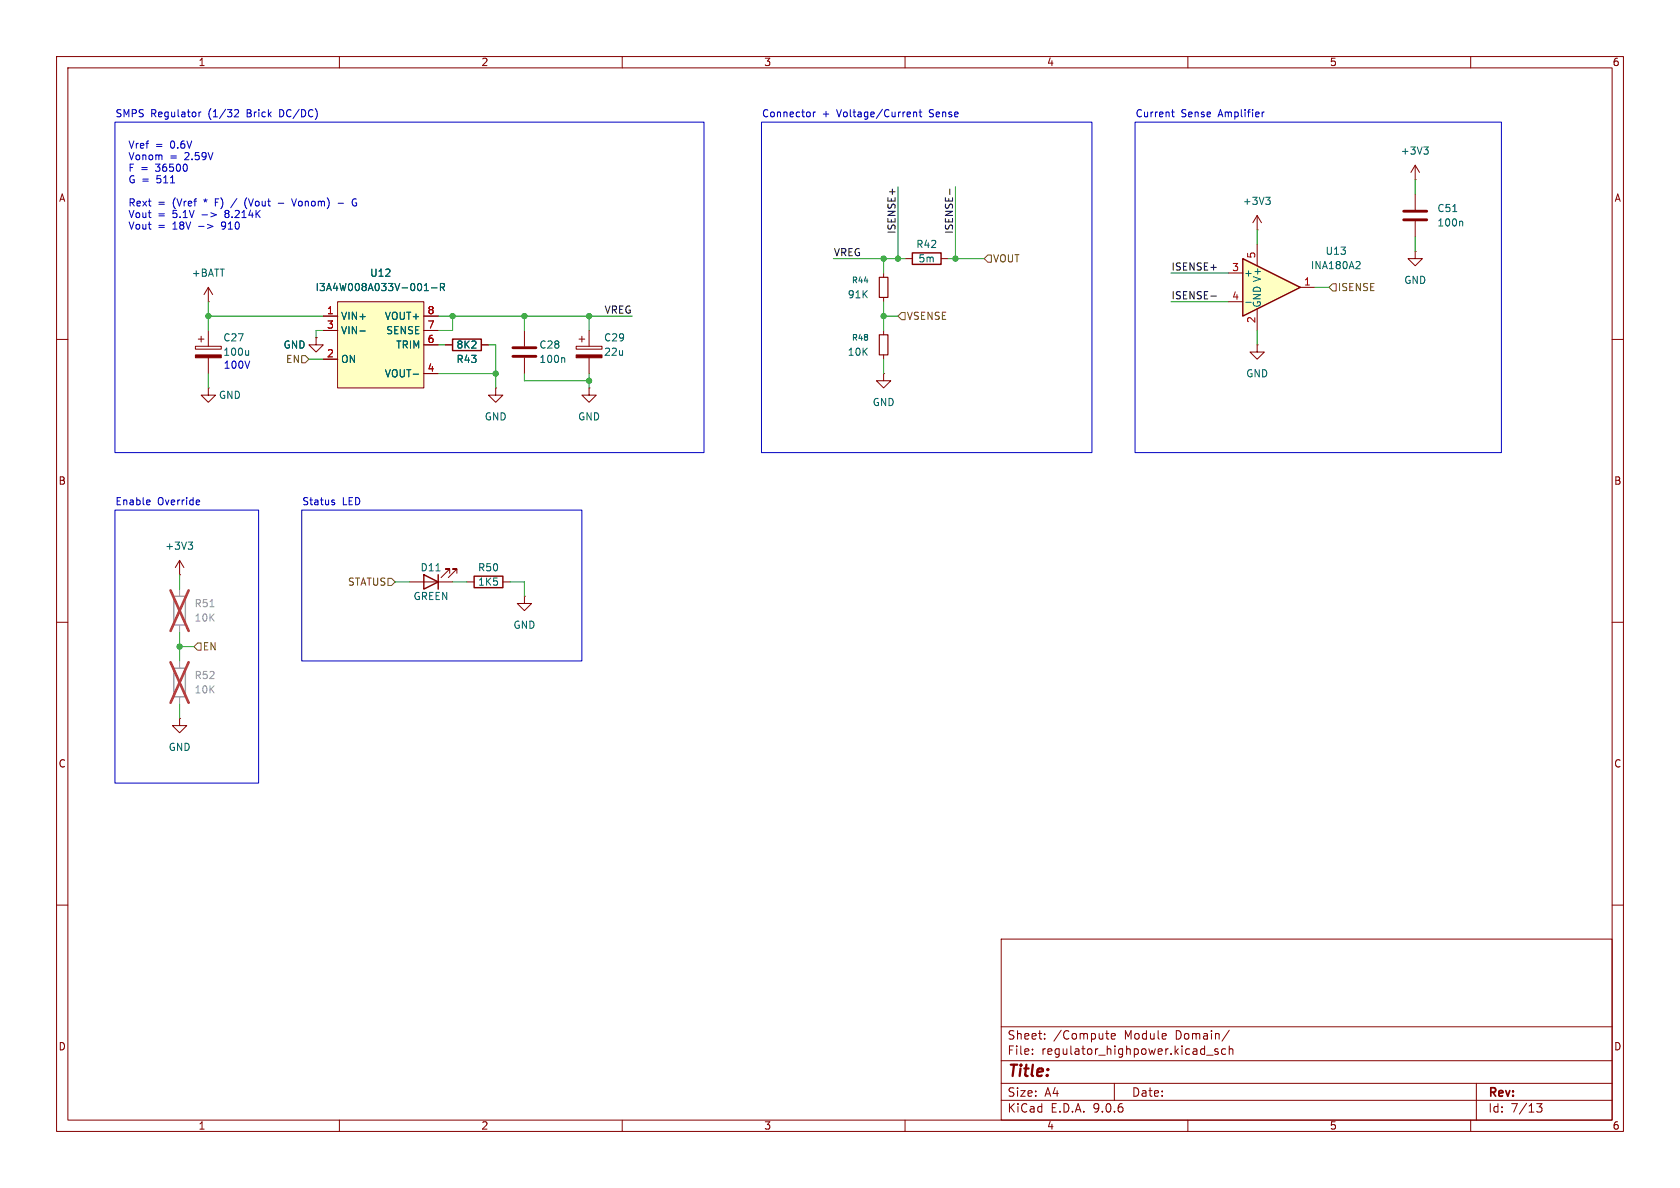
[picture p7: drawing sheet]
<svg xmlns="http://www.w3.org/2000/svg" width="297mm" height="210mm" viewBox="0 0 297 210" stroke-linecap="round" stroke-linejoin="round" font-family="sans-serif">
<g fill="none" stroke="#840000" stroke-width=".18">
<path d="M10 10h277v190h-277zM12 12h273v186h-273zM60 10v2M110 10v2M160 10v2M210 10v2M260 10v2M250.2 31.8h.1M250.2 29.2l-.8 1.3M250.2 29.2l.8 1.3M250.2 29.2v2.6M35.1 59.9h1"/>
<path d="M35.6 59.4v1.1M36.8 53.3h.1M36.8 50.8v2.5M36.8 58.4v2.8M36.8 50.8l-.7 1.3M36.8 50.8l.8 1.3M55.9 59.7v1.3h1.2l-1.2 1.2-1.3-1.2h1.3M55.9 59.7h.1M92.7 58.4v2.8M102.4 59.9h1M102.9 59.4v1.1M104.1 58.4v2.8"/>
<path d="M156.2 48.3v.7M156.2 52.6v.7M156.2 58.4v.8M160 45.7h1.3M166.4 45.7h1.2M10 60h2M34.5 61.2h4.6v.5h-4.6zM36.8 68.6v1.3h1.3l-1.3 1.2-1.2-1.2h1.2M36.8 68.6h.1M36.8 63.2v2.8M78.7 61h1.3M85.1 61h1.3"/>
<path d="M87.6 68.6v1.3h1.3l-1.3 1.2-1.2-1.2h1.2M87.6 68.6h.1M92.7 63.2v2.8M101.9 61.2h4.5v.5h-4.5zM104.1 68.6v1.3h1.3l-1.3 1.2-1.2-1.2h1.2M104.1 68.6h.1M104.1 63.2v2.8M156.2 66v1.3h1.3l-1.3 1.3-1.3-1.3h1.3M156.2 66h.1M156.2 62.7v.8M285 60h2M31.7 99.1l-.7 1.2"/>
<path d="M31.7 99.1l.8 1.2M31.7 99.1v2.5M10 110h2M31.7 101.6h.1M82.5 102.9h1.3M88.9 102.9h1.3M285 110h2M31.7 127v1.3h1.3l-1.3 1.2-1.2-1.2h1.2M31.7 127h.1M10 160h2M177 166h108v32h-108zM285 160h2"/>
<path d="M60 198v2M110 198v2M160 198v2M177 194.5h108M177 191.5h108M177 187.5h108M177 181.5h108M182.5 186.3v.1M182.5 185.5v.1M184.7 183.6v.1M184.7 182.8v.1M195.5 182.7h.5"/>
<path d="M195.9 183.7h.1M196.5 183.2l.7-.1-.1-.3-.4-.1-.2 .2v.7h.6M197 191.5v3M210 198v2M213.3 186.5h1.2M215.3 185.5l-.3-.1-.3 .2 .1 .2 .5 .2v.3h-.6M216.7 185.5l-.5-.1-.2 .3v.4l.1 .2h.6M217.3 182.1l-1.3 2M217.3 185.5l.2-.1 .4 .1 .1 .9M217.3 184.9v1.5M260 198v2M261 191.5v6.5"/>
<path d="M271.7 195.1h.9l-.5 .6 .4 .1v.7l-.2 .1-.6-.1"/>
</g>
<path d="M251.7 26h.8l-.4 .5M252.2 26.5l.3 .2v.3l-.3 .2M44 62v.8M44 62.7l-.2 .1M99.7 63.2l.1 .2v.7M33.3 95.8h.7l-.4 .5M33.8 96.3l.2 .3v.3l-.2 .2" fill="none" stroke="#006464" stroke-width=".18"/>
<g fill="#840000" stroke="#840000" stroke-width=".18">
<path d="M34.5 62.7h4.6v.5h-4.6z"/>
<path d="M101.9 62.7h4.5v.5h-4.5z"/>
</g>
<path d="M80 59.9h5.1v2.1h-5.1zM161.3 44.7h5.1v2h-5.1zM83.8 101.9h5.1v2h-5.1z" fill="none" stroke="#840000" stroke-width=".25"/>
<path d="M30.7 118.1h2.1v5.1h-2.1zM30.7 105.4h2.1v5.1h-2.1z" fill="none" stroke="#a1a1a1" stroke-width=".25"/>
<path d="M31.7 104.1v1.3M31.7 110.5v1.3M31.7 116.8v1.3M31.7 123.2v1.3" fill="none" stroke="#a1a1a1" stroke-width=".18"/>
<path d="M30.1 117.1l3.3 7.1M30.1 104.4l3.3 7.1M33.4 117.1l-3.3 7.1M33.4 104.4l-3.3 7.1" fill="none" stroke="#e12e31" stroke-width=".46"/>
<path d="M37.1 107.3h.7" fill="none" stroke="#989898" stroke-width=".18"/>
<path d="M90.7 61.5h4M90.7 63h4" fill="none" stroke="#840000" stroke-width=".51"/>
<path d="M155.4 59.2h1.6v3.5h-1.6zM155.4 49h1.6v3.6h-1.6z" fill="none" stroke="#840000" stroke-width=".2"/>
<path d="M59.7 53.3h15.2v15.3h-15.2z" fill="#ffffc2"/>
<path d="M57.1 55.9h2.6M57.1 58.4h2.6M59.7 53.3h15.2v15.3h-15.2zM74.9 55.9h2.6M74.9 58.4h2.6M57.1 63.5h2.6M74.9 61h2.6M74.9 66h2.6" fill="none" stroke="#840000" stroke-width=".18"/>
<path d="M63.6 58.5h1M75 51.4h.7M75.1 50.4l.3-.3v1.3M76.3 50.9h1M77.9 50.8l.6-.1 .1-.2-.1-.3-.6-.1v1.3M78.2 50.8l.4 .6M73.1 66.1h.9" fill="none" stroke="#006464" stroke-width=".18"/>
<path d="M219.7 45.7l10.2 5.1-10.2 5.1z" fill="#ffffc2"/>
<path d="M219.7 45.7l10.2 5.1-10.2 5.1zM74.9 101.6l2.6 1.3-2.6 1.2zM77.5 101.6v2.5" fill="none" stroke="#840000" stroke-width=".25"/>
<g fill="none" stroke="#840000" stroke-width=".18">
<path d="M222.2 38.1v2.5M222.2 38.1l-.7 1.3M222.2 38.1l.8 1.3M250.2 34.3v2.8M250.2 39.1v2.8M55.9 59.7h.1M57.1 55.9h2.6M57.1 58.4h2.6M74.9 55.9h2.6M74.9 58.4h2.6M217.2 48.3h2.5M217.2 53.3h2.5"/>
<path d="M222.2 40.6h.1M222.2 43.2v3.8M222.2 54.6v3.8M229.9 50.8h2.5M250.2 44.5v1.2h1.3l-1.3 1.3-1.3-1.3h1.3M250.2 44.5h.1M57.1 63.5h2.6M74.9 61h2.6M74.9 66h2.6M78.7 61h1.3M85.1 61h1.3M222.2 61v1.2h1.3l-1.3 1.3-1.2-1.3h1.2"/>
<path d="M222.2 61h.1M72.4 102.9h7.6M79.5 101.3v-.7h-.8h.8l-1.5 1.5M80.8 101.3v-.7h-.8h.8l-1.6 1.5M92.7 105.4v1.3h1.3l-1.3 1.3-1.3-1.3h1.3M92.7 105.4h.1"/>
</g>
<g fill="none" stroke="#006464" stroke-width=".18">
<path d="M223.8 34.9h.7l-.4 .5M224.3 35.4l.2 .2v.3l-.2 .2M256.8 37.4h.8M258.4 39.1l.2 .2v.6M63.6 58.5h1M75 51.4h.7M75.1 50.4l.3-.3v1.3M76.3 50.9h1M77.9 50.8l.6-.1 .1-.2-.1-.3-.6-.1v1.3M78.2 50.8l.4 .6M220.2 53.4h1M240.2 46.2l.3 .3-.1 .3-.7 .7h.8"/>
<path d="M73.1 66.1h.9M77.1 100.9h.7"/>
</g>
<path d="M248.2 37.3h4M248.2 38.9h4" fill="none" stroke="#840000" stroke-width=".51"/>
<path d="M159.4 55.2h.6v1.3h-.6l-.7-.6zM174.6 45.1h.7v1.3h-.7l-.6-.7zM235.6 50.2h.6v1.2h-.6l-.7-.6zM53.3 62.9h.7l.6 .6-.6 .6h-.7zM34.9 113.7h.7v1.2h-.7l-.6-.6zM68.6 102.2h.6l.6 .7-.6 .6h-.6z" fill="none" stroke="#725600" stroke-width=".18"/>
<path d="M167.9 33.4v1M214.1 52.3h.9" fill="none" stroke="#0f0f0f" stroke-width=".18"/>
<g fill="none" stroke="#009600" stroke-width=".18">
<path d="M158.7 33v12.7M168.9 33v12.7M250.2 31.8v2.5M36.8 55.9h20.3M36.8 53.3v5.1M57.1 58.4h-1.2v1.3M77.5 55.9h34.3M80 55.9v2.5h-2.5M92.7 55.9v2.5M104.1 55.9v2.5M147.3 45.7h12.7M156.2 55.9h2.5"/>
<path d="M156.2 45.7v2.6M156.2 53.3v5.1M167.6 45.7h6.4M207 53.3h10.2M207 48.3h10.2M222.2 40.6v2.6M222.2 58.4v2.6M232.4 50.8h2.5M250.2 41.9v2.6M36.8 66v2.6M54.6 63.5h2.5M77.5 66h10.1"/>
<path d="M77.5 61h1.2M86.4 61h1.2v7.6M92.7 66v1.3h11.4M104.1 66v2.6M156.2 63.5v2.5M31.7 101.6v2.5M31.7 111.8v5M31.7 114.3h2.6M69.8 102.9h2.6M80 102.9h2.5M90.2 102.9h2.5v2.5M31.7 124.5v2.5"/>
</g>
<g fill="none" stroke="#0000c2" stroke-width=".18">
<path d="M35.2 19.8v.8M35.5 19.8l-.3 .2M41.5 19.5l.4-.1 .3 .3-.8 .9h.8M143.8 19.8v.8M144.2 19.8l-.4 .2M161.5 19.9l.2-.1 .3 .1 .1 .7M161.5 19.8v.8M162.5 19.8h.5M162.7 19.4v1.1l.3 .1M207.1 19.8h.5M207.3 19.4v1.1l.3 .1M223.1 19.8v.8"/>
<path d="M223.5 19.8l-.4 .2M20.3 21.6h104.2v58.4h-104.2zM33 29.3v.7M35.7 38h1M36.7 39.7l.9 .3-.9 .4M37.3 37.6l.9 .4-.9 .3M41.9 35.1l-1.1 1.6M43.6 35a1.46 1.46 0 0 0 0 1.9M49.2 35.9h1M51.6 35.1l.4 1.3 .4-1.3M59.8 35.9h.9M63 35.2a.59 .59 0 0 0-.7 .6 .59 .59 0 0 0 .7 .6v-.5h-.2"/>
<path d="M134.6 21.6h58.4v58.4h-58.4zM200.7 21.6h64.7v58.4h-64.7zM35.1 40h1M20.3 90.2h25.4v48.2h-25.4zM26.3 88.4l.2 .3-.6 .1M26.5 89.2h-.2M35.1 88.4l.2 .3-.6 .1M35.2 89.2h-.1M53.3 90.2h49.6v26.6h-49.6zM58.8 88.8l.3 .1 .1 .1-.2 .2h-.2M58.8 88.4h.3"/>
</g>
<g fill="#009600" stroke="#009600" stroke-width=".18">
<circle cx="36.8" cy="55.9" r=".46"/>
<circle cx="31.7" cy="114.3" r=".46"/>
<circle cx="80" cy="55.9" r=".46"/>
<circle cx="92.7" cy="55.9" r=".46"/>
<circle cx="87.6" cy="66" r=".46"/>
<circle cx="104.1" cy="67.3" r=".46"/>
<circle cx="104.1" cy="55.9" r=".46"/>
<circle cx="156.2" cy="55.9" r=".46"/>
<circle cx="158.7" cy="45.7" r=".46"/>
<circle cx="156.2" cy="45.7" r=".46"/>
<circle cx="168.9" cy="45.7" r=".46"/>
</g>
<text font-size="2.8" fill="#840000" x="178" y="190.9">Title:</text>
<g font-size="2.1" fill="#840000">
<text x="178" y="184">Sheet:</text>
<text x="186.2" y="184">/Compute</text>
<text x="198.8" y="184">Module</text>
<text x="208" y="184">Domain/</text>
<text x="178" y="186.7">File:</text>
<text x="184.1" y="186.7">regulator_highpower.kicad_sch</text>
<text x="178" y="196.9">KiCad</text>
<text x="178" y="194.1">Size:</text>
<text x="184.7" y="194.1">A4</text>
<text x="185.7" y="196.9">E.D.A.</text>
<text x="193.3" y="196.9">9.0.6</text>
<text x="200" y="194.1">Date:</text>
<text x="263" y="194.3">Rev:</text>
<text x="263" y="196.9">Id:</text>
<text x="267.1" y="196.9">7/13</text>
</g>
<g font-size="1.8" fill="#840000">
<text x="35" y="11.9">1</text>
<text x="85" y="11.9">2</text>
<text x="135" y="11.9">3</text>
<text x="185" y="11.9">4</text>
<text x="235" y="11.9">5</text>
<text x="285" y="11.9">6</text>
<text x="10.3" y="35.9">A</text>
<text x="285.3" y="35.9">A</text>
<text x="10.3" y="85.9">B</text>
<text x="285.3" y="85.9">B</text>
<text x="10.3" y="135.9">C</text>
<text x="285.3" y="135.9">C</text>
<text x="10.3" y="185.9">D</text>
<text x="285.3" y="185.9">D</text>
<text x="35" y="199.9">1</text>
<text x="85" y="199.9">2</text>
<text x="135" y="199.9">3</text>
<text x="185" y="199.9">4</text>
<text x="235" y="199.9">5</text>
<text x="285" y="199.9">6</text>
</g>
<g font-size="1.8" fill="#0000c2">
<text x="20.3" y="20.9">SMPS</text>
<text x="26.6" y="20.9">Regulator</text>
<text x="36.9" y="20.9">(1/32</text>
<text x="43.9" y="20.9">Brick</text>
<text x="49.9" y="20.9">DC/DC)</text>
<text x="134.6" y="20.9">Connector</text>
<text x="145.3" y="20.9">+</text>
<text x="148.1" y="20.9">Voltage/Current</text>
<text x="164.6" y="20.9">Sense</text>
<text x="200.7" y="20.9">Current</text>
<text x="208.8" y="20.9">Sense</text>
<text x="215.5" y="20.9">Amplifier</text>
<text x="22.6" y="26.5">Vref</text>
<text x="22.6" y="28.5">Vonom</text>
<text x="27.5" y="26.5">=</text>
<text x="30" y="28.5">=</text>
<text x="30.2" y="26.5">0.6V</text>
<text x="32.7" y="28.5">2.59V</text>
<text x="22.6" y="30.6">F =</text>
<text x="22.6" y="32.6">G =</text>
<text x="27.6" y="30.6">36500</text>
<text x="27.8" y="32.6">511</text>
<text x="22.6" y="36.7">Rext</text>
<text x="22.6" y="38.7">Vout</text>
<text x="22.6" y="40.8">Vout</text>
<text x="27.9" y="38.7">=</text>
<text x="27.9" y="40.8">=</text>
<text x="27.9" y="36.7">=</text>
<text x="30.6" y="38.7">5.1V</text>
<text x="30.6" y="40.8">18V</text>
<text x="30.6" y="36.7">(Vref</text>
<text x="36.3" y="36.7">*</text>
<text x="38.5" y="36.7">F)</text>
<text x="39.6" y="40.8">910</text>
<text x="40.2" y="38.7">8.214K</text>
<text x="41.6" y="36.7">/</text>
<text x="44.1" y="36.7">(Vout</text>
<text x="53" y="36.7">Vonom)</text>
<text x="39.4" y="65.4">100V</text>
<text x="20.3" y="89.5">Enable</text>
<text x="27.8" y="89.5">Override</text>
<text x="53.3" y="89.5">Status</text>
<text x="60.5" y="89.5">LED</text>
</g>
<g font-size="1.8" fill="#006464">
<text x="247.5" y="27.5">+3V3</text>
<text x="219.6" y="36.4">+3V3</text>
<text x="254" y="40.2">100n</text>
<text x="254" y="37.7">C51</text>
<text x="161.9" y="44">R42</text>
<text x="162.3" y="46.6">5m</text>
<text x="231.6" y="47.8">INA180A2</text>
<text x="234.2" y="45.2">U13</text>
<text x="33.8" y="49.1">+BATT</text>
<text x="55.7" y="51.7">I3A4W008A033V-001-R</text>
<text x="65.3" y="49.1">U12</text>
<text x="149.8" y="52.9">91K</text>
<text x="219.8" y="49.1">+</text>
<text x="248.2" y="50.4">GND</text>
<text x="60.2" y="56.7">VIN+</text>
<text x="60.2" y="59.3">VIN-</text>
<text x="67.9" y="56.7">VOUT+</text>
<text x="68.2" y="59.3">SENSE</text>
<text x="223.1" y="54.5" transform="rotate(-90 223.1 54.5)">GND V+</text>
<text x="39.4" y="63.1">100u</text>
<text x="39.4" y="60.6">C27</text>
<text x="50" y="61.8">GND</text>
<text x="60.2" y="64.4">ON</text>
<text x="69.9" y="61.8">TRIM</text>
<text x="80.6" y="64.4">R43</text>
<text x="80.6" y="61.8">8K2</text>
<text x="95.3" y="64.4">100n</text>
<text x="95.3" y="61.8">C28</text>
<text x="106.7" y="60.6">C29</text>
<text x="106.7" y="63.1">22u</text>
<text x="149.8" y="63.1">10K</text>
<text x="38.6" y="70.7">GND</text>
<text x="67.9" y="66.9">VOUT-</text>
<text x="154.2" y="72">GND</text>
<text x="220.2" y="66.9">GND</text>
<text x="85.6" y="74.5">GND</text>
<text x="102.1" y="74.5">GND</text>
<text x="29.1" y="97.4">+3V3</text>
<text x="74.3" y="101.2">D11</text>
<text x="84.4" y="101.2">R50</text>
<text x="73" y="106.3">GREEN</text>
<text x="84.4" y="103.7">1K5</text>
<text x="90.7" y="111.4">GND</text>
<text x="29.7" y="132.9">GND</text>
</g>
<g font-size="1.8" fill="#0f0f0f">
<text x="158.4" y="41.4" transform="rotate(-90 158.4 41.4)">ISENSE+</text>
<text x="168.6" y="41.4" transform="rotate(-90 168.6 41.4)">ISENSE-</text>
<text x="147.3" y="45.4">VREG</text>
<text x="207" y="47.9">ISENSE+</text>
<text x="207" y="53">ISENSE-</text>
<text x="106.8" y="55.5">VREG</text>
</g>
<g font-size="1.8" fill="#725600">
<text x="175.5" y="46.6">VOUT</text>
<text x="236.4" y="51.7">ISENSE</text>
<text x="160.2" y="56.7">VSENSE</text>
<text x="50.5" y="64.4">EN</text>
<text x="61.4" y="103.7">STATUS</text>
<text x="35.8" y="115.2">EN</text>
</g>
<g font-size="1.8" fill="#a90000">
<text x="222" y="45.8" transform="rotate(-90 222 45.8)">5</text>
<text x="217.7" y="48">3</text>
<text x="217.7" y="53.1">4</text>
<text x="230.4" y="50.5">1</text>
<text x="57.7" y="55.6">1</text>
<text x="57.7" y="58.2">3</text>
<text x="75.5" y="55.6">8</text>
<text x="75.5" y="58.2">7</text>
<text x="222" y="57.2" transform="rotate(-90 222 57.2)">2</text>
<text x="57.7" y="63.2">2</text>
<text x="75.5" y="60.7">6</text>
<text x="75.5" y="65.8">4</text>
</g>
<g font-size="1.8" fill="#989898">
<text x="34.3" y="107.5">R51</text>
<text x="34.3" y="110.1">10K</text>
<text x="34.3" y="120.2">R52</text>
<text x="34.3" y="122.8">10K</text>
</g>
<g font-size="1.4" fill="#006464">
<text x="150.5" y="50.3">R44</text>
<text x="150.5" y="60.4">R48</text>
</g>
</svg>
